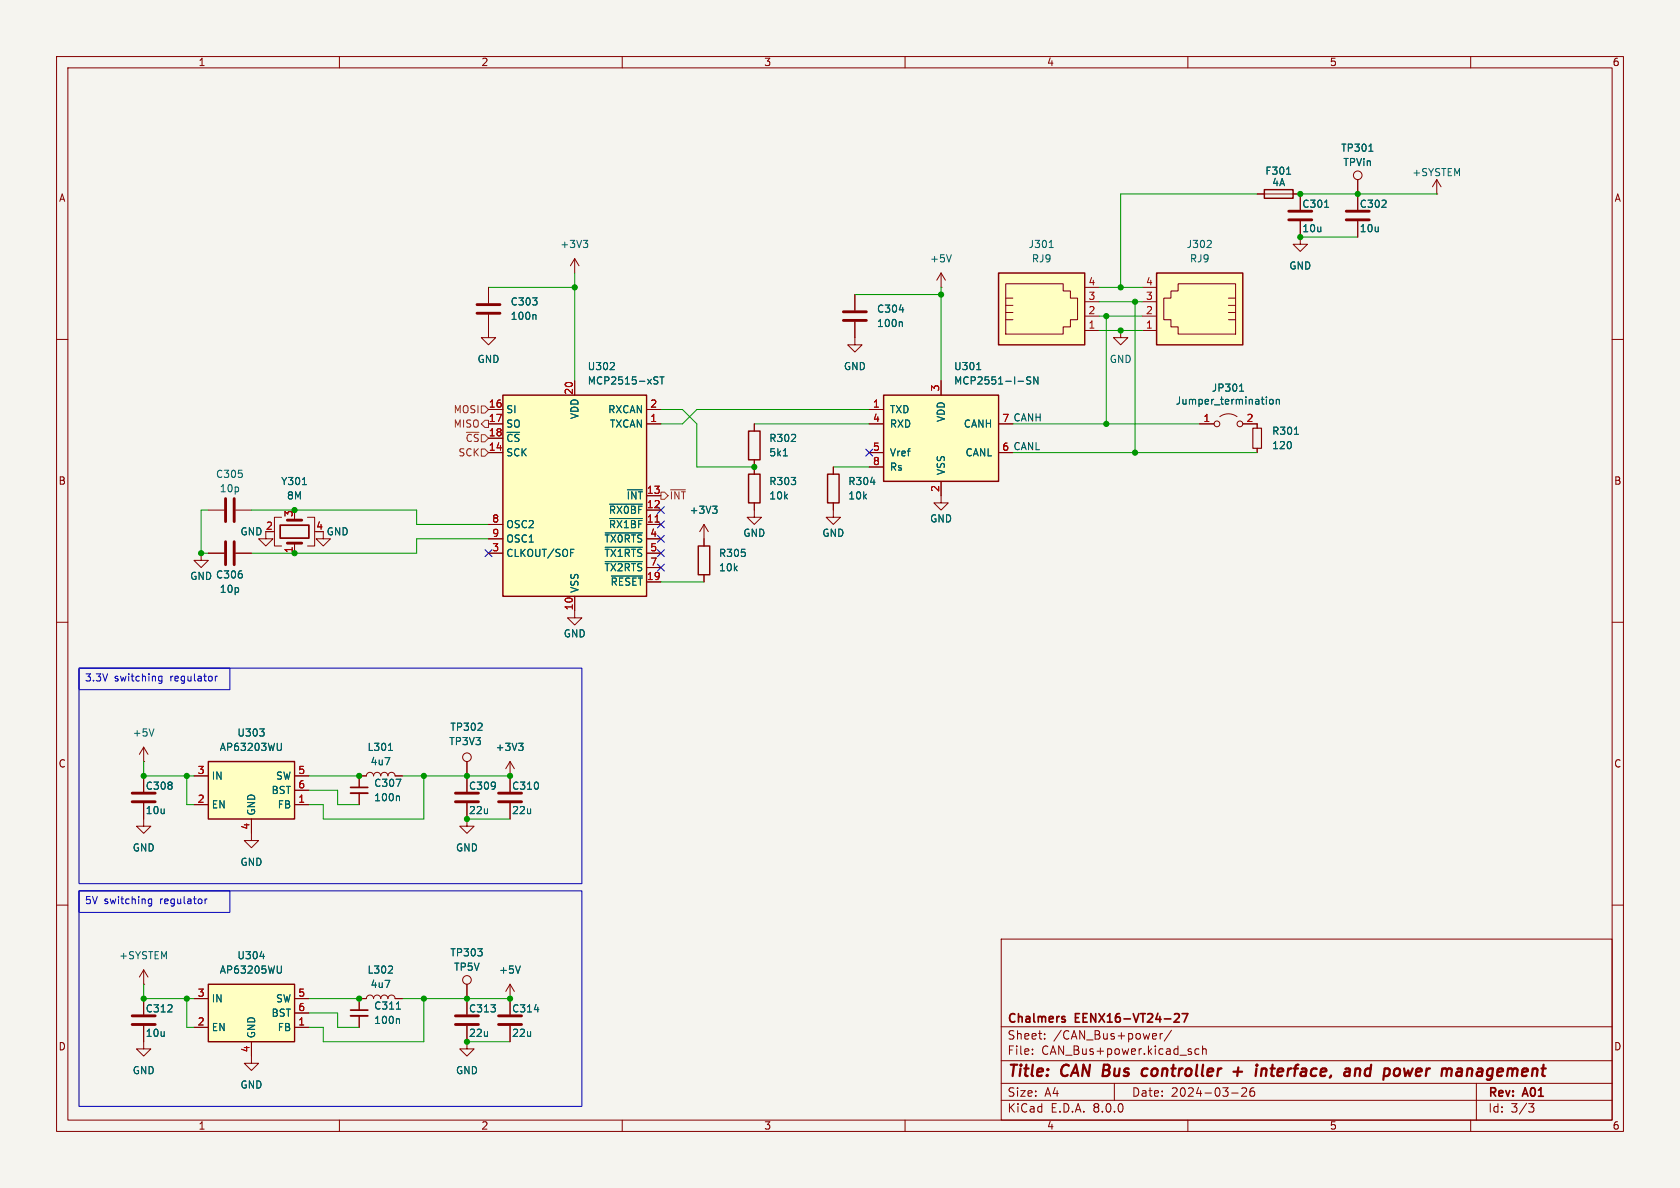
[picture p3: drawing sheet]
<svg xmlns="http://www.w3.org/2000/svg" width="297mm" height="210mm" viewBox="0 0 297 210" stroke-linecap="round" stroke-linejoin="round" font-family="sans-serif">
<path d="M0 0h297v210h-297z" fill="#f5f4ef" stroke="#f5f4ef" stroke-width=".18"/>
<g fill="none" stroke="#840000" stroke-width=".18">
<path d="M10 10h277v190h-277zM12 12h273v186h-273zM60 10v2M110 10v2M160 10v2M210 10v2M260 10v2M240 31.8v2.5M10 60h2M86.4 58.4v1.3h1.2l-1.2 1.3-1.3-1.3h1.3M101.6 45.7l-.8 1.3M101.6 45.7v2.6"/>
<path d="M101.6 45.7l.8 1.3M198.1 58.4v1.3h1.3l-1.3 1.3-1.3-1.3h1.3M285 60h2M212.1 74.9h2.5M215.6 73.7a2.54 2.54 0 0 1 3.1 0M219.7 74.9h2.5v.8M222.2 79.2v.8M147.3 90.2v1.2h1.3l-1.3 1.3-1.3-1.3h1.3M10 110h2M285 110h2M10 160h2M285 160h2"/>
<path d="M25.4 176.5v2.8M177 166h108v32h-108zM25.4 181.4v4h1.3l-1.3 1.3-1.3-1.3h1.3M60 198v2M110 198v2M160 198v2M177 194.5h108M177 191.5h108M177 187.5h108M177 181.5h108M182.5 186.3v.1M182.5 185.5v.1"/>
<path d="M184.7 183.6v.1M184.7 182.8v.1M197 191.5v3M204 182.7l.4 .1 .1 .3-.8 .1M204.4 183.6l-.4 .1M205.1 182.7v1M205.5 182.7l-.3 .1-.1 .2M207.1 182.1l-1.3 2M210 198v2M210.6 186v.3M212 185.5l-.5-.1-.3 .3v.4l.2 .2h.6M212.6 185.5l.2-.1 .4 .1v.9"/>
<path d="M212.6 184.9v1.5M217.7 193.2h1.2M219.5 192.4l.6-.1 .2 .1 .1 .3-.9 1.1h.9M221.7 192.3a.59 .59 0 0 0-.7 .6v.6l.1 .2 .4 .1 .2-.1 .1-.5-.1-.3h-.5l-.2 .3M260 198v2M261 191.5v6.5M270.2 195.1h1l-.5 .6 .4 .1 .1 .5-.3 .3h-.4"/>
<circle cx="240" cy="31" r=".76"/>
<circle cx="215.1" cy="74.9" r=".51"/>
<circle cx="219.2" cy="74.9" r=".51"/>
</g>
<g fill="none" stroke="#840000" stroke-width=".4">
<path d="M202 190.1l.2 .1 .5-.1M202.9 189a.66 .66 0 0 0-.9 .1M218.1 189.4h1.5M218.9 188.7l-.2 1.5M222.2 188.2l-.1 .1 .1 .1M222.2 188.2l.1 .1-.1 .1M222.2 188.2v.2M223.1 189.1a.49 .49 0 0 1 .8 .1l-.1 1M238.4 188.9l.3 .3-.2 1M238.6 190.1l-.3 .1M238.6 189.4h-.2M239.6 189.1a.49 .49 0 0 1 .9 .1l-.2 1"/>
<path d="M239.7 188.9l-.2 1.3M248.2 188.9l.2 1.3 .5-.9M259.5 188.9l-.2 1.3M259.8 188.9l-.4 .2"/>
</g>
<path d="M188.1 179.7l.2 .1M207.6 179.3l.6-.1 .2 .1 .1 .3-.9 1.1h.9M209 179.2h1l-.7 1.5M188.1 180.2l.2 .2-.2 .3" fill="none" stroke="#840000" stroke-width=".3"/>
<path d="M242 26.7h.7M103.1 42.5h.8l-.4 .5M103.7 43l.2 .2v.3l-.2 .3M219.1 69.2h.8M219.4 68.1l.1-.2v1.3M223.9 70.2v.1M224.5 70.7l.2-.1 .3 .1 .1 .5-.1 .2h-.3l-.2-.1zM225.6 70.7l.2-.1 .3 .1 .1 .7M225.6 70.6v.8M228.8 76.8h.8" fill="none" stroke="#006464" stroke-width=".18"/>
<path d="M23.4 179.6h4M23.4 181.1h4" fill="none" stroke="#840000" stroke-width=".51"/>
<path d="M221.5 75.7h1.5v3.5h-1.5z" fill="none" stroke="#840000" stroke-width=".2"/>
<path d="M156.2 69.9h20.3v15.2h-20.3z" fill="#ffffc2"/>
<path d="M223.5 33.5h5.1v1.6h-5.1zM156.2 69.9h20.3v15.2h-20.3zM123.4 96.5h2.1v5.1h-2.1z" fill="none" stroke="#840000" stroke-width=".25"/>
<g fill="none" stroke="#840000" stroke-width=".18">
<path d="M222.2 34.3h7.7v2.8M229.9 39.1v4.1h1.2l-1.2 1.3-1.3-1.3h1.3M86.4 50.8v2.8M86.4 55.6v2.8M153.7 72.4h2.5M153.7 74.9h2.5M166.4 67.3v2.6M176.5 74.9h2.6M35.6 97.8v1.3h1.2l-1.2 1.2-1.3-1.2h1.3M36.8 97.8h2.8M41.7 97.8h2.7M124.5 92.7v3.8"/>
<path d="M124.5 92.7l-.8 1.3M124.5 92.7l.7 1.3M153.7 80h2.5M153.7 82.6h2.5M166.4 85.1v3.8h1.2l-1.2 1.3-1.3-1.3h1.3M176.5 80h2.6M124.5 101.6v1.3M82.5 134.6v2.6M25.4 174h.1M25.4 171.5l-.8 1.2M25.4 171.5v2.5M25.4 171.5l.8 1.2"/>
<circle cx="82.5" cy="133.9" r=".76"/>
</g>
<path d="M227.5 30.8h.7M234.2 36.6h.7M94.6 55.6l.2 .2v.7M172.7 65.3h.7M182.2 66.7l-.5-.1-.2 .3 .1 .3 .6 .2v.4l-.2 .1-.5-.1M183.5 66.6v1.3l-.7-1.3v1.3M126 89.5h.8l-.5 .5M126.5 90l.3 .2v.3l-.3 .2" fill="none" stroke="#006464" stroke-width=".18"/>
<path d="M227.8 38.9h4.1M227.8 37.3h4.1M84.3 55.4h4.1M84.3 53.8h4.1M39.9 95.8v4M41.4 95.8v4" fill="none" stroke="#840000" stroke-width=".51"/>
<path d="M176.5 48.3h15.3v12.7h-15.3z" fill="#ffffc2"/>
<g fill="none" stroke="#840000" stroke-width=".18">
<path d="M177.8 56.5h1.3M177.8 55.2h1.3M177.8 54h1.3M177.8 52.7h1.3M177.8 50.2h10.2v1.2h1.2v1.3h1.3v3.8h-1.3v1.3h-1.2v1.3h-10.2zM191.8 58.4h2.5M191.8 55.9h2.5M191.8 53.3h2.5M191.8 50.8h2.5M36.8 90.2h2.8M41.7 90.2h2.7M47 94v1.3h1.3l-1.3 1.2-1.3-1.2h1.3"/>
<path d="M48.3 94h.2M49.8 91.4h-1.3v5.1h1.3M52.1 96v1.8M54.4 91.4h1.2v5.1h-1.2M25.4 134.6h.1M25.4 132.1l-.8 1.3M25.4 132.1v2.5M25.4 132.1l.8 1.3M90.2 134.6l-.8 1.3M90.2 134.6v2.6M90.2 134.6l.7 1.3"/>
</g>
<path d="M176.5 48.3h15.3v12.7h-15.3z" fill="none" stroke="#840000" stroke-width=".25"/>
<path d="M185.5 43.8h.7M53.5 85.7h.7M27.2 128.8l-.4 1.3M91.7 131.4h.8l-.5 .5M92.2 131.9l.3 .2v.3l-.3 .3" fill="none" stroke="#006464" stroke-width=".18"/>
<path d="M39.9 88.1v4.1M41.4 88.1v4.1M50.8 96h2.5M50.8 91.9h2.5" fill="none" stroke="#840000" stroke-width=".51"/>
<path d="M49.5 92.8h5.1v2.3h-5.1z" fill="none" stroke="#840000" stroke-width=".3"/>
<path d="M36.8 134.6h15.3v10.2h-15.3z" fill="#ffffc2"/>
<path d="M36.8 134.6h15.3v10.2h-15.3z" fill="none" stroke="#840000" stroke-width=".25"/>
<path d="M57.1 94v1.3h1.3l-1.3 1.2-1.2-1.2h1.2M101.6 108v1.2h1.3l-1.3 1.3-1.3-1.3h1.3M34.3 137.2h2.5M52.1 137.2h2.5M52.1 139.7h2.5M63.5 137.2h1.3a.64 .64 0 0 1 .6-.7 .64 .64 0 0 1 .6 .7 .64 .64 0 0 1 .7-.7 .64 .64 0 0 1 .6 .7 .64 .64 0 0 1 .6-.7 .64 .64 0 0 1 .7 .7 .64 .64 0 0 1 .6-.7 .64 .64 0 0 1 .6 .7h1.3M34.3 142.2h2.5M44.4 144.8v2.5M52.1 142.2h2.5" fill="none" stroke="#840000" stroke-width=".18"/>
<path d="M45.9 128.8h.8l-.4 .5M46.6 129.5v.5M49.7 131.4v1l-.1 .2-.3 .1M68.7 132.7h.7" fill="none" stroke="#006464" stroke-width=".18"/>
<path d="M204.5 48.3h15.2v12.7h-15.2z" fill="#ffffc2"/>
<g fill="none" stroke="#840000" stroke-width=".18">
<path d="M240 34.3v2.8M240 39.1v2.8M254 34.3h.1M254 31.8l-.8 1.2M254 31.8v2.5M254 31.8l.8 1.2M151.1 56.9v4.1h1.3l-1.3 1.2-1.2-1.2h1.2M151.1 52.1v2.8M166.4 50.8h.1M166.4 48.3l-.8 1.2M166.4 48.3v2.5M166.4 48.3l.7 1.2"/>
<path d="M201.9 58.4h2.6M201.9 55.9h2.6M201.9 53.3h2.6M201.9 50.8h2.6M205.7 52.7h1.3v-1.3h1.3v-1.2h10.1v8.9h-10.1v-1.3h-1.3v-1.3h-1.3zM217.2 56.5h1.2M217.2 55.2h1.2M217.2 54h1.2M217.2 52.7h1.2M133.3 74.9v1.3M133.3 81.3v1.3M25.4 137.2v2.8"/>
<path d="M63.5 137.2v2M82.5 137.2v2.8M90.2 137.2v2.8M25.4 142v4.1h1.3l-1.3 1.2-1.3-1.2h1.3M44.4 147.3v1.3h1.3l-1.3 1.3-1.2-1.3h1.2M63.5 140.2v2M82.5 142v4.1h1.3l-1.3 1.2-1.2-1.2h1.2M90.2 142v2.8M63.5 179.6v2M71.1 176.5h-1.3a.64 .64 0 0 0-.6-.6 .64 .64 0 0 0-.6 .6 .64 .64 0 0 0-.7-.6 .64 .64 0 0 0-.6 .6 .64 .64 0 0 0-.6-.6 .64 .64 0 0 0-.7 .6 .64 .64 0 0 0-.6-.6 .64 .64 0 0 0-.6 .6h-1.3v2.1M82.5 174v5.3M90.2 176.5v2.8"/>
<path d="M82.5 181.4v2.8M90.2 181.4v2.8"/>
<circle cx="82.5" cy="173.2" r=".76"/>
</g>
<path d="M204.5 48.3h15.2v12.7h-15.2zM132.3 76.2h2.1v5.1h-2.1z" fill="none" stroke="#840000" stroke-width=".25"/>
<path d="M159 54.8h.8M159.3 56.9l.2 .2v.6M168.2 45l-.4 1.3M214 42.6l.1 .1v.3l-.7 .8h.7M138.5 80.6h.7M70 137.7h.9l-.6 1.3M70.4 140.7l.2 .2v.7M68.6 172h.8M69.3 170.9v.4M70.1 178.4h.7M94.5 178.5h.8M70.4 180.1l.2 .2v.6" fill="none" stroke="#006464" stroke-width=".18"/>
<g fill="none" stroke="#840000" stroke-width=".51">
<path d="M238 38.9h4.1M238 37.3h4.1M149.1 56.6h4.1M149.1 55.1h4.1M23.4 141.7h4M23.4 140.2h4M80.5 141.7h4.1M80.5 140.2h4.1M88.1 141.7h4.1M88.1 140.2h4.1M80.5 179.6h4.1M88.1 179.6h4.1"/>
<path d="M80.5 181.1h4.1M88.1 181.1h4.1"/>
</g>
<path d="M62 140.2h3M62 179.6h3" fill="none" stroke="#840000" stroke-width=".33"/>
<path d="M62 139.2h3M62 178.6h3" fill="none" stroke="#840000" stroke-width=".3"/>
<path d="M88.9 69.9h25.4v35.5h-25.4z" fill="#ffffc2"/>
<path d="M88.9 69.9h25.4v35.5h-25.4zM132.3 83.8h2.1v5.1h-2.1zM146.3 83.8h2v5.1h-2z" fill="none" stroke="#840000" stroke-width=".25"/>
<g fill="none" stroke="#840000" stroke-width=".18">
<path d="M86.4 74.9h2.5M86.4 72.4h2.5M86.4 77.5h2.5M101.6 67.3v2.6M114.3 74.9h2.5M114.3 72.4h2.5M86.4 92.7h2.5M86.4 80h2.5M86.4 97.8h2.5M86.4 95.3h2.5M114.3 92.7h2.5M114.3 90.2h2.5"/>
<path d="M114.3 87.6h2.5M114.3 97.8h2.5M114.3 95.3h2.5M133.3 88.9v2.5h1.3l-1.3 1.3-1.2-1.3h1.2M133.3 82.6v1.2M147.3 82.6v1.2M147.3 88.9v1.3M101.6 105.4v2.6M114.3 102.9h2.5M114.3 100.3h2.5M90.2 176.5h.1M90.2 174l-.8 1.3"/>
<path d="M90.2 174v2.5M90.2 174l.7 1.3M44.4 186.7v1.3h1.3l-1.3 1.2-1.2-1.2h1.2M82.5 184.2v1.2h1.3l-1.3 1.3-1.2-1.3h1.2"/>
</g>
<g fill="none" stroke="#006464" stroke-width=".18">
<path d="M107.8 65.3h.8M108.6 64.2v.4M115.8 67.2l.4 .1 .1 .3-.2 .3h-.3M115.8 66.6l.5 .1M116.7 66.6h.7M117 66.6v1.3M100.9 97.7h.4M100.9 97.1h.6M107 94.2h6.6M107 96.7h6.6M107 99.3h6.6M107.8 91.7h5.8"/>
<path d="M107.8 89.1h5.8M110.9 86.6h2.7M153.9 85.2h.8M108.1 101.8h5.5M92 170.8l-.4 1.2"/>
</g>
<path d="M115.8 92.3h.7" fill="none" stroke="#a90000" stroke-width=".18"/>
<path d="M36.8 174h15.3v10.2h-15.3z" fill="#ffffc2"/>
<path d="M36.8 174h15.3v10.2h-15.3z" fill="none" stroke="#840000" stroke-width=".25"/>
<g fill="none" stroke="#840000" stroke-width=".18">
<path d="M222.2 34.3h1.3M228.6 34.3h1.3v2.8M229.9 39.1v2.8M240 31.8v5.3M240 39.1v2.8M86.4 50.8v2.8M86.4 55.6v2.8M151.1 52.1v2.8M151.1 56.9v2.8M86.4 74.9h2.5M86.4 72.4h2.5M86.4 77.5h2.5"/>
<path d="M101.6 67.3v2.6M114.3 74.9h2.5M114.3 72.4h2.5M133.3 74.9v1.3M153.7 74.9h2.5M153.7 72.4h2.5M166.4 67.3v2.6M176.5 74.9h2.6M212.1 74.9h2.5M219.7 74.9h2.5v.8M222.2 79.2v.8M36.8 97.8h2.8"/>
<path d="M41.7 97.8h2.7M52.1 96.5v1.3M86.4 80h2.5M86.4 97.8h2.5M86.4 92.7h2.5M86.4 95.3h2.5M114.3 97.8h2.5M114.3 92.7h2.5M114.3 90.2h2.5M114.3 87.6h2.5M114.3 95.3h2.5M124.5 95.3v1.2"/>
<path d="M133.3 81.3v2.5M133.3 88.9v1.3M147.3 82.6v1.2M147.3 88.9v1.3M153.7 80h2.5M153.7 82.6h2.5M166.4 85.1v2.5M176.5 80h2.6M101.6 105.4v2.6M114.3 102.9h2.5M114.3 100.3h2.5M124.5 101.6v1.3"/>
<path d="M25.4 137.2v2.8M34.3 137.2h2.5M52.1 137.2h2.5M52.1 139.7h2.5M64.8 137.2h-1.3v2M69.8 137.2h1.3M82.5 134.6v5.4M90.2 137.2v2.8M25.4 142v2.8M34.3 142.2h2.5M44.4 144.8v2.5M52.1 142.2h2.5"/>
<path d="M63.5 140.2v2M82.5 142v2.8M90.2 142v2.8M25.4 176.5v2.8M34.3 176.5h2.5M52.1 176.5h2.5M52.1 179.1h2.5M63.5 179.6v2M64.8 176.5h-1.3v2.1M69.8 176.5h1.3M82.5 174v5.3M90.2 176.5h.1"/>
<path d="M90.2 176.5v2.8M25.4 181.4v2.8M34.3 181.6h2.5M44.4 184.2v2.5M52.1 181.6h2.5M82.5 181.4v2.8M90.2 181.4v2.8"/>
</g>
<g fill="none" stroke="#006464" stroke-width=".18">
<path d="M227.5 30.8h.7M234.2 36.6h.7M242 26.7h.7M94.6 55.6l.2 .2v.7M159 54.8h.8M159.3 56.9l.2 .2v.6M107.8 65.3h.8M108.6 64.2v.4M115.8 67.2l.4 .1 .1 .3-.2 .3h-.3M115.8 66.6l.5 .1M116.7 66.6h.7M117 66.6v1.3"/>
<path d="M172.7 65.3h.7M182.2 66.7l-.5-.1-.2 .3 .1 .3 .6 .2v.4l-.2 .1-.5-.1M183.5 66.6v1.3l-.7-1.3v1.3M219.1 69.2h.8M219.4 68.1l.1-.2v1.3M223.9 70.2v.1M224.5 70.7l.2-.1 .3 .1 .1 .5-.1 .2h-.3l-.2-.1zM225.6 70.7l.2-.1 .3 .1 .1 .7M225.6 70.6v.8M228.8 76.8h.8M53.5 85.7h.7M100.9 97.7h.4"/>
<path d="M100.9 97.1h.6M107 94.2h6.6M107 96.7h6.6M107 99.3h6.6M107.8 91.7h5.8M107.8 89.1h5.8M110.9 86.6h2.7M126 89.5h.8l-.5 .5M126.5 90l.3 .2v.3l-.3 .2M138.5 80.6h.7M153.9 85.2h.8M108.1 101.8h5.5"/>
<path d="M45.9 128.8h.8l-.4 .5M46.6 129.5v.5M49.7 131.4v1l-.1 .2-.3 .1M68.7 132.7h.7M70 137.7h.9l-.6 1.3M91.7 131.4h.8l-.5 .5M92.2 131.9l.3 .2v.3l-.3 .3M70.4 140.7l.2 .2v.7M46 169.1h.7M49.7 170.8v1l-.1 .2h-.3M68.6 172h.8M69.3 170.9v.4"/>
<path d="M70.1 178.4h.7M92 170.8l-.4 1.2M94.5 178.5h.8M70.4 180.1l.2 .2v.6"/>
</g>
<path d="M85.1 71.8h.6l.7 .6-.7 .6h-.6zM85.1 79.4h.6l.7 .6-.7 .6h-.6zM85.7 74.3h.7v1.3h-.7l-.6-.7zM116.8 87h.7l.6 .6-.6 .7h-.7zM118.5 86.6h2.7" fill="none" stroke="#725600" stroke-width=".18"/>
<path d="M14 118.1h26.6v3.8h-26.6zM14 118.1h88.9v38.1h-88.9zM28.6 119.5v1.1l-.2 .2-.3-.1M28.6 119.6l-.3-.1-.3 .3 .1 .5h.5M38.1 119.5v.9M38.4 119.5l-.3 .3M14 157.5h26.6v3.8h-26.6zM14 157.5h88.9v38.1h-88.9zM26.8 158.9v1l-.2 .3-.3-.1M26.8 159l-.3-.1-.3 .3 .1 .5h.5M36.2 158.9v.9M36.6 158.9l-.4 .3" fill="none" stroke="#0000c2" stroke-width=".18"/>
<g fill="none" stroke="#009600" stroke-width=".18">
<path d="M222.2 34.3h-24.1v16.5M229.9 34.3h24.1M86.4 50.8h15.2M101.6 48.3v19M151.1 52.1h15.3M166.4 50.8v16.5M194.3 55.9h7.6M194.3 53.3h7.6M194.3 50.8h7.6M194.3 58.4h7.6M195.6 55.9v19M200.7 53.3v26.7"/>
<path d="M229.9 41.9h10.1M116.8 72.4h3.8l2.6 2.5v7.7h10.1M133.3 74.9h20.4M153.7 72.4h-30.5l-2.6 2.5h-3.8M179.1 74.9h33M36.8 90.2h-1.2v7.6h1.2M44.4 90.2h29.3v2.5h12.7M86.4 95.3h-12.7v2.5h-29.3M147.3 82.6h6.4M179.1 80h43.1M116.8 102.9h7.7M25.4 134.6v2.6h8.9"/>
<path d="M33 137.2v5h1.3M54.6 137.2h8.9M54.6 139.7h5.1v2.5h3.8M71.1 137.2h19.1M74.9 137.2v7.6h-17.8v-2.6h-2.5M82.5 144.8h7.7M25.4 174v2.5h8.9M33 176.5v5.1h1.3M54.6 179.1h5.1v2.5h3.8M54.6 176.5h8.9M71.1 176.5h19.1M74.9 176.5v7.7h-17.8v-2.6h-2.5"/>
<path d="M82.5 184.2h7.7"/>
</g>
<g fill="none" stroke="#000084" stroke-width=".18">
<path d="M153.1 79.4l1.2 1.2M154.3 79.4l-1.2 1.2M85.8 97.2l1.2 1.2M87 97.2l-1.2 1.2M116.2 94.6l1.2 1.3M116.2 89.6l1.2 1.2M116.2 92.1l1.2 1.2M116.2 97.2l1.2 1.2M116.2 99.7l1.2 1.2M117.4 94.6l-1.2 1.3M117.4 89.6l-1.2 1.2M117.4 92.1l-1.2 1.2"/>
<path d="M117.4 97.2l-1.2 1.2M117.4 99.7l-1.2 1.2"/>
</g>
<path d="M115.8 92.3h.7" fill="none" stroke="#a90000" stroke-width=".18"/>
<g fill="#009600" stroke="#009600" stroke-width=".18">
<circle cx="200.7" cy="80" r=".46"/>
<circle cx="198.1" cy="58.4" r=".46"/>
<circle cx="195.6" cy="74.9" r=".46"/>
<circle cx="229.9" cy="34.3" r=".46"/>
<circle cx="195.6" cy="55.9" r=".46"/>
<circle cx="198.1" cy="50.8" r=".46"/>
<circle cx="229.9" cy="41.9" r=".46"/>
<circle cx="200.7" cy="53.3" r=".46"/>
<circle cx="166.4" cy="52.1" r=".46"/>
<circle cx="240" cy="34.3" r=".46"/>
<circle cx="33" cy="176.5" r=".46"/>
<circle cx="25.4" cy="176.5" r=".46"/>
<circle cx="25.4" cy="137.2" r=".46"/>
<circle cx="33" cy="137.2" r=".46"/>
<circle cx="52.1" cy="90.2" r=".46"/>
<circle cx="52.1" cy="97.8" r=".46"/>
<circle cx="35.6" cy="97.8" r=".46"/>
<circle cx="101.6" cy="50.8" r=".46"/>
<circle cx="133.3" cy="82.6" r=".46"/>
<circle cx="74.9" cy="176.5" r=".46"/>
<circle cx="82.5" cy="184.2" r=".46"/>
<circle cx="82.5" cy="176.5" r=".46"/>
<circle cx="63.5" cy="176.5" r=".46"/>
<circle cx="82.5" cy="144.8" r=".46"/>
<circle cx="90.2" cy="137.2" r=".46"/>
<circle cx="82.5" cy="137.2" r=".46"/>
<circle cx="74.9" cy="137.2" r=".46"/>
<circle cx="63.5" cy="137.2" r=".46"/>
<circle cx="90.2" cy="176.5" r=".46"/>
</g>
<g font-size="2.8" fill="#840000">
<text x="178" y="190.9">Title:</text>
<text x="187.7" y="190.9">CAN Bus</text>
<text x="203.5" y="190.9">controller</text>
<text x="220.4" y="190.9">+</text>
<text x="225.2" y="190.9">interface,</text>
<text x="241.8" y="190.9">and</text>
<text x="249.5" y="190.9">power</text>
<text x="260.5" y="190.9">management</text>
</g>
<g font-size="2.1" fill="#840000">
<text x="178" y="184">Sheet:</text>
<text x="178" y="181.2">Chalmers</text>
<text x="186.2" y="184">/CAN_Bus+power/</text>
<text x="190.2" y="181.2">EENX16-VT24-27</text>
<text x="178" y="186.7">File:</text>
<text x="184.1" y="186.7">CAN_Bus+power.kicad_sch</text>
<text x="178" y="196.9">KiCad</text>
<text x="178" y="194.1">Size:</text>
<text x="184.7" y="194.1">A4</text>
<text x="185.7" y="196.9">E.D.A.</text>
<text x="193.3" y="196.9">8.0.0</text>
<text x="200" y="194.1">Date:</text>
<text x="207" y="194.1">2024-03-26</text>
<text x="263" y="194.3">Rev:</text>
<text x="263" y="196.9">Id:</text>
<text x="267.1" y="196.9">3/3</text>
<text x="269.4" y="194.3">A01</text>
</g>
<g font-size="1.8" fill="#840000">
<text x="35" y="11.9">1</text>
<text x="85" y="11.9">2</text>
<text x="135" y="11.9">3</text>
<text x="185" y="11.9">4</text>
<text x="235" y="11.9">5</text>
<text x="285" y="11.9">6</text>
<text x="10.3" y="35.9">A</text>
<text x="285.3" y="35.9">A</text>
<text x="10.3" y="85.9">B</text>
<text x="285.3" y="85.9">B</text>
<text x="10.3" y="135.9">C</text>
<text x="285.3" y="135.9">C</text>
<text x="10.3" y="185.9">D</text>
<text x="285.3" y="185.9">D</text>
<text x="35" y="199.9">1</text>
<text x="85" y="199.9">2</text>
<text x="135" y="199.9">3</text>
<text x="185" y="199.9">4</text>
<text x="235" y="199.9">5</text>
<text x="285" y="199.9">6</text>
</g>
<g font-size="1.8" fill="#006464">
<text x="237" y="27">TP301</text>
<text x="237.4" y="29.6">TPVin</text>
<text x="223.6" y="31.1">F301</text>
<text x="224.8" y="33.1">4A</text>
<text x="249.6" y="31.3">+SYSTEM</text>
<text x="230.1" y="36.9">C301</text>
<text x="230.1" y="41.2">10u</text>
<text x="240.3" y="36.9">C302</text>
<text x="240.3" y="41.2">10u</text>
<text x="99" y="44">+3V3</text>
<text x="164.3" y="46.6">+5V</text>
<text x="181.8" y="44">J301</text>
<text x="182.3" y="46.6">RJ9</text>
<text x="209.7" y="44">J302</text>
<text x="210.3" y="46.6">RJ9</text>
<text x="227.8" y="47.9">GND</text>
<text x="90.2" y="54.2">C303</text>
<text x="90.2" y="56.7">100n</text>
<text x="154.9" y="55.5">C304</text>
<text x="154.9" y="58">100n</text>
<text x="84.3" y="64.4">GND</text>
<text x="103.8" y="65.6">U302</text>
<text x="149.1" y="65.6">GND</text>
<text x="168.6" y="65.6">U301</text>
<text x="196.1" y="64.4">GND</text>
<text x="103.8" y="68.2">MCP2515-xST</text>
<text x="168.6" y="68.2">MCP2551-I-SN</text>
<text x="207.8" y="71.7">Jumper_termination</text>
<text x="214.1" y="69.4">JP301</text>
<text x="89.4" y="73.3">SI</text>
<text x="89.4" y="75.8">SO</text>
<text x="102.5" y="74.2" transform="rotate(-90 102.5 74.2)">VDD</text>
<text x="107.4" y="73.3">RXCAN</text>
<text x="107.7" y="75.8">TXCAN</text>
<text x="157.2" y="73.3">TXD</text>
<text x="157.2" y="75.8">RXD</text>
<text x="167.2" y="74.7" transform="rotate(-90 167.2 74.7)">VDD</text>
<text x="170.3" y="75.8">CANH</text>
<text x="224.8" y="77.1">R301</text>
<text x="89.4" y="80.9">SCK</text>
<text x="89.4" y="78.3">~{CS}</text>
<text x="135.9" y="78.3">R302</text>
<text x="135.9" y="80.9">5k1</text>
<text x="157.2" y="80.9">Vref</text>
<text x="157.2" y="83.4">Rs</text>
<text x="170.6" y="80.9">CANL</text>
<text x="224.8" y="79.6">120</text>
<text x="38.1" y="84.7">C305</text>
<text x="38.8" y="87.2">10p</text>
<text x="49.6" y="86">Y301</text>
<text x="50.6" y="88.5">8M</text>
<text x="110.7" y="88.5">~{INT}</text>
<text x="135.9" y="86">R303</text>
<text x="135.9" y="88.5">10k</text>
<text x="149.9" y="86">R304</text>
<text x="149.9" y="88.5">10k</text>
<text x="167.2" y="84.1" transform="rotate(-90 167.2 84.1)">VSS</text>
<text x="42.4" y="94.8">GND</text>
<text x="57.7" y="94.8">GND</text>
<text x="89.4" y="93.6">OSC2</text>
<text x="107.5" y="93.6">~{RX1BF}</text>
<text x="107.5" y="91">~{RX0BF}</text>
<text x="121.8" y="91">+3V3</text>
<text x="131.3" y="95.1">GND</text>
<text x="145.3" y="95.1">GND</text>
<text x="164.3" y="92.6">GND</text>
<text x="89.4" y="98.7">CLKOUT/SOF</text>
<text x="89.4" y="96.1">OSC1</text>
<text x="106.8" y="96.1">~{TX0RTS}</text>
<text x="106.8" y="98.7">~{TX1RTS}</text>
<text x="106.8" y="101.2">~{TX2RTS}</text>
<text x="127" y="98.7">R305</text>
<text x="127" y="101.2">10k</text>
<text x="33.5" y="102.7">GND C306</text>
<text x="38.8" y="105">10p</text>
<text x="102.5" y="104.9" transform="rotate(-90 102.5 104.9)">VSS</text>
<text x="107.8" y="103.7">~{RESET}</text>
<text x="99.6" y="112.9">GND</text>
<text x="23.4" y="130.4">+5V</text>
<text x="41.9" y="130.4">U303</text>
<text x="79.3" y="131.9">TP3V3</text>
<text x="79.5" y="129.4">TP302</text>
<text x="38.8" y="132.9">AP63203WU</text>
<text x="64.9" y="132.9">L301</text>
<text x="65.4" y="135.5">4u7</text>
<text x="87.5" y="132.9">+3V3</text>
<text x="25.7" y="139.8">C308</text>
<text x="37.3" y="143.1">EN</text>
<text x="37.3" y="138">IN</text>
<text x="47.9" y="140.6">BST</text>
<text x="48.7" y="138">SW</text>
<text x="49" y="143.1">FB</text>
<text x="66" y="139.3">C307</text>
<text x="66" y="141.8">100n</text>
<text x="82.8" y="139.8">C309</text>
<text x="90.4" y="139.8">C310</text>
<text x="25.7" y="144.1">10u</text>
<text x="45.3" y="144.3" transform="rotate(-90 45.3 144.3)">GND</text>
<text x="82.8" y="144.1">22u</text>
<text x="90.4" y="144.1">22u</text>
<text x="23.4" y="150.7">GND</text>
<text x="42.4" y="153.3">GND</text>
<text x="80.5" y="150.7">GND</text>
<text x="21" y="169.8">+SYSTEM</text>
<text x="38.8" y="172.3">AP63205WU</text>
<text x="41.9" y="169.8">U304</text>
<text x="64.9" y="172.3">L302</text>
<text x="79.5" y="169.3">TP303</text>
<text x="80.2" y="171.8">TP5V</text>
<text x="88.1" y="172.3">+5V</text>
<text x="25.7" y="179.2">C312</text>
<text x="37.3" y="177.4">IN</text>
<text x="47.9" y="179.9">BST</text>
<text x="48.7" y="177.4">SW</text>
<text x="65.4" y="174.9">4u7</text>
<text x="66" y="178.7">C311</text>
<text x="82.8" y="179.2">C313</text>
<text x="90.4" y="179.2">C314</text>
<text x="25.7" y="183.5">10u</text>
<text x="37.3" y="182.5">EN</text>
<text x="45.3" y="183.6" transform="rotate(-90 45.3 183.6)">GND</text>
<text x="49" y="182.5">FB</text>
<text x="66" y="181.2">100n</text>
<text x="82.8" y="183.5">22u</text>
<text x="90.4" y="183.5">22u</text>
<text x="23.4" y="190.1">GND</text>
<text x="80.5" y="190.1">GND</text>
<text x="42.4" y="192.6">GND</text>
</g>
<g font-size="1.8" fill="#a90000">
<text x="192.3" y="53.1">3</text>
<text x="192.3" y="50.5">4</text>
<text x="202.5" y="53.1">3</text>
<text x="202.5" y="50.5">4</text>
<text x="192.3" y="58.2">1</text>
<text x="192.3" y="55.6">2</text>
<text x="202.5" y="58.2">1</text>
<text x="202.5" y="55.6">2</text>
<text x="101.3" y="69.9" transform="rotate(-90 101.3 69.9)">20</text>
<text x="166.1" y="69.3" transform="rotate(-90 166.1 69.3)">3</text>
<text x="86.3" y="72.1">16</text>
<text x="86.3" y="74.7">17</text>
<text x="86.3" y="77.2">18</text>
<text x="114.9" y="74.7">1</text>
<text x="114.9" y="72.1">2</text>
<text x="154.2" y="72.1">1</text>
<text x="154.2" y="74.7">4</text>
<text x="177.1" y="74.7">7</text>
<text x="212.7" y="74.7">1</text>
<text x="220.3" y="74.7">2</text>
<text x="86.3" y="79.8">14</text>
<text x="154.2" y="79.8">5</text>
<text x="154.2" y="82.3">8</text>
<text x="177.1" y="79.8">6</text>
<text x="114.3" y="89.9">12</text>
<text x="114.3" y="87.4">13</text>
<text x="166.1" y="87.1" transform="rotate(-90 166.1 87.1)">2</text>
<text x="46.9" y="93.7">2</text>
<text x="51.8" y="91.5" transform="rotate(-90 51.8 91.5)">3</text>
<text x="55.8" y="93.7">4</text>
<text x="86.9" y="92.5">8</text>
<text x="86.9" y="95">9</text>
<text x="114.3" y="92.5">11</text>
<text x="114.9" y="95">4</text>
<text x="51.8" y="97.9" transform="rotate(-90 51.8 97.9)">1</text>
<text x="86.9" y="97.5">3</text>
<text x="114.9" y="97.5">5</text>
<text x="114.9" y="100.1">7</text>
<text x="101.3" y="108" transform="rotate(-90 101.3 108)">10</text>
<text x="114.3" y="102.6">19</text>
<text x="34.9" y="136.9">3</text>
<text x="52.6" y="136.9">5</text>
<text x="34.9" y="142">2</text>
<text x="52.6" y="142">1</text>
<text x="52.6" y="139.4">6</text>
<text x="44.2" y="146.8" transform="rotate(-90 44.2 146.8)">4</text>
<text x="34.9" y="176.3">3</text>
<text x="52.6" y="176.3">5</text>
<text x="52.6" y="178.8">6</text>
<text x="34.9" y="181.4">2</text>
<text x="52.6" y="181.4">1</text>
<text x="44.2" y="186.1" transform="rotate(-90 44.2 186.1)">4</text>
</g>
<g font-size="1.8" fill="#725600">
<text x="80.1" y="73.3">MOSI</text>
<text x="80.1" y="75.8">MISO</text>
<text x="80.9" y="80.9">SCK</text>
<text x="82.2" y="78.3">~{CS}</text>
<text x="118.3" y="88.5">~{INT}</text>
</g>
<g font-size="1.8" fill="#0f0f0f">
<text x="177.1" y="74.7">7 CANH</text>
<text x="177.1" y="79.8">6 CANL</text>
</g>
<g font-size="1.8" fill="#0000c2">
<text x="14.9" y="120.8">3.3V</text>
<text x="20.2" y="120.8">switching</text>
<text x="30.2" y="120.8">regulator</text>
<text x="14.9" y="160.2">5V</text>
<text x="18.4" y="160.2">switching</text>
<text x="28.4" y="160.2">regulator</text>
</g>
</svg>
